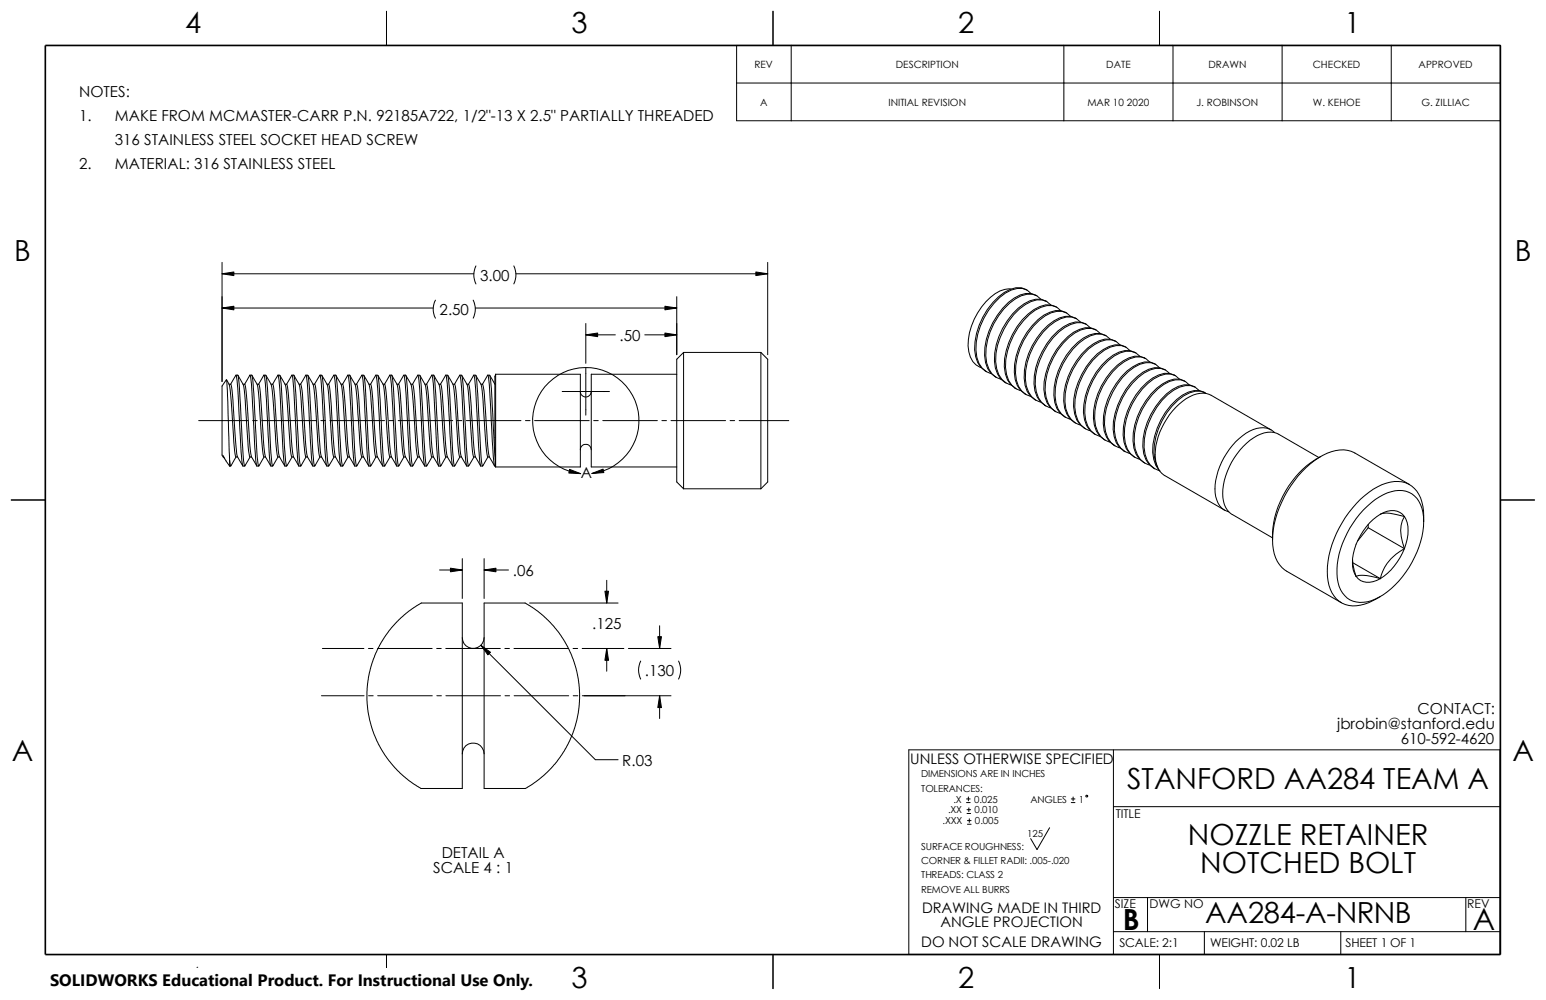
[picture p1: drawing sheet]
<svg xmlns="http://www.w3.org/2000/svg" width="432mm" height="279mm" viewBox="0 0 432 279" stroke-linecap="round" stroke-linejoin="round" font-family="sans-serif">
<g fill="none" stroke="#000" stroke-width=".28">
<path d="M107.9 3.1v9.6M205.7 12.7h213.4v21h-213.4zM215.9 3.1v9.6M221 12.7v21M297.1 12.7v21M323.8 3.1v9.6M327.6 12.7v21M358.1 12.7v21M388.6 12.7v21M205.7 23.2h213.4M62 73.3v33.3M62 76.5h70.3"/>
<path d="M132.9 74.3a5.6 5.6 0 0 0 0 5M143.5 74.3a5.6 5.6 0 0 1 0 5M144.1 76.5h70.3M214.4 73.3v25.8M62 86.1h59M121.6 83.9a5.3 5.3 0 0 0 0 5M132.2 83.9a5.6 5.6 0 0 1 0 5M132.8 86.1h56.2M163.6 90.4v11.1M163.6 93.6h8.3M180.1 93.6h8.9M189 82.9v16.2"/>
<path d="M190.9 98.5v38.1M190.9 98.5l-1.9 1.9v34.3l1.9 1.9M190.9 98.5h21.6M212.5 98.5l1.9 1.9v34.3l-1.9 1.9M212.5 98.5v38.1M282.4 80.8a7 7 0 0 0-5.8 2.3 17.9 17.9 0 0 0-6 15.2 5.2 5.2 0 0 0 3.4 4.4M286.9 81.1a4.5 4.5 0 0 0-4.7-.2 19 19 0 0 0-10 16.8 6.8 6.8 0 0 0 3 5.9M288 82a4.2 4.2 0 0 0-5.5-1 19 19 0 0 0-9.9 16.8 6.5 6.5 0 0 0 4 6.5l.3 .1M289.6 82.6a4.8 4.8 0 0 0-4.7-.2 18.5 18.5 0 0 0-9.4 12.3 12.5 12.5 0 0 0 .3 8.3 5.5 5.5 0 0 0 2.5 2.5M290.7 83.6a4.2 4.2 0 0 0-5.5-1 18.2 18.2 0 0 0-9.4 12.3 11.2 11.2 0 0 0 1.3 9.6l1.2 1 1.3 .5M292 84.1a5.8 5.8 0 0 0-6 .8 19.7 19.7 0 0 0-8.3 15.9 7.1 7.1 0 0 0 3 6l.4 .3M292.1 84l.3 .2"/>
<path d="M293.5 85.2a4.4 4.4 0 0 0-5.5-1 18.2 18.2 0 0 0-9.4 12.3 11 11 0 0 0 1.3 9.5l1.2 1 1.3 .5M295.1 85.9a4.8 4.8 0 0 0-4.7-.3 19 19 0 0 0-9.9 16.8 6.8 6.8 0 0 0 3 6l.3 .2M296.2 86.8a4.1 4.1 0 0 0-5.4-.9 17.8 17.8 0 0 0-8.7 10 13.7 13.7 0 0 0-.4 10.4 4.8 4.8 0 0 0 3.5 2.8M297.9 87.5a4.5 4.5 0 0 0-4.7-.3 17.8 17.8 0 0 0-8.7 10.1 14.3 14.3 0 0 0-.4 10.4 5.5 5.5 0 0 0 2.5 2.5M299 88.4a4.2 4.2 0 0 0-5.5-1 18.2 18.2 0 0 0-9.4 12.3 12.6 12.6 0 0 0 .4 8.2 4.8 4.8 0 0 0 3.4 2.8M300.7 89a4.9 4.9 0 0 0-4.7-.2 18.2 18.2 0 0 0-9.4 12.3 12.6 12.6 0 0 0 .3 8.2 5.5 5.5 0 0 0 2.4 2.5M301.8 90a4.2 4.2 0 0 0-5.5-1 18.2 18.2 0 0 0-9.4 12.3 11.1 11.1 0 0 0 1.2 9.5l1.2 1 1.4 .5M303.4 90.6a4.9 4.9 0 0 0-4.7-.2 18.2 18.2 0 0 0-9.4 12.3 11 11 0 0 0 1.3 9.5l1.5 1.2M304.5 91.6a4.2 4.2 0 0 0-5.4-1 17.4 17.4 0 0 0-8.7 10.1 13.7 13.7 0 0 0-.4 10.4 4.8 4.8 0 0 0 3.5 2.8M306.2 92.2a4.5 4.5 0 0 0-4.7-.2 17.8 17.8 0 0 0-8.7 10.1 13.7 13.7 0 0 0-.4 10.4 5.5 5.5 0 0 0 2.5 2.5M307.3 93.2a3.7 3.7 0 0 0-3.9-1.4 14.5 14.5 0 0 0-9.2 8.2 15.1 15.1 0 0 0-1.4 12.7 4.8 4.8 0 0 0 3.4 2.8M308.9 93.8a4.8 4.8 0 0 0-4.7-.2 18.8 18.8 0 0 0-9.6 18.8 5.8 5.8 0 0 0 3 4.2"/>
<path d="M310 94.8a4.2 4.2 0 0 0-5.4-1 18.2 18.2 0 0 0-9.4 12.3 12.4 12.4 0 0 0 .3 8.2 5.1 5.1 0 0 0 3.5 2.8M311.7 95.4a4.9 4.9 0 0 0-4.7-.2 18.2 18.2 0 0 0-9.4 12.3 11.1 11.1 0 0 0 1.2 9.5l1.6 1.2M312.8 96.4a4.2 4.2 0 0 0-5.5-1 18.2 18.2 0 0 0-9.4 12.3 11 11 0 0 0 1.3 9.5l1.2 1 1.3 .5M314.5 97a4.6 4.6 0 0 0-4.7-.2 18.2 18.2 0 0 0-9.4 12.3 11 11 0 0 0 1.2 9.5l1.6 1.2M315.6 98a3.7 3.7 0 0 0-3.9-1.4 14.5 14.5 0 0 0-9.2 8.2 14.7 14.7 0 0 0-1.4 12.7 4.8 4.8 0 0 0 3.4 2.8M317.2 98.6a4.8 4.8 0 0 0-4.7-.2 19 19 0 0 0-9.9 16.8 6.9 6.9 0 0 0 3 6l.3 .2M318.3 99.6a4.2 4.2 0 0 0-5.4-1 18.8 18.8 0 0 0-9.7 18.8 5.6 5.6 0 0 0 4.1 4.5M55.5 117.5h13.8M63.2 106.1l-1.2 1.8v19.3l.4 .5M63.2 106.1l.8 1.3M63.2 106.2l.4 6 .5 16.5M64 107.4h.4"/>
<path d="M64 107.5l.4 2.9 .5 7.1a49.9 49.9 0 0 0 1 10.2M64.4 107.4a91.5 91.5 0 0 1 1.3 14.1l.3 4.4a4.5 4.5 0 0 0 1.1 3l.7 1.3M64.4 107.4l1.5-2.6 .5 3.8 .7 12.9a45.5 45.5 0 0 0 .8 8.7h.5M65.9 104.8h.5a153.9 153.9 0 0 1 1.2 18.5l.4 5.4 .2 1.3 .2 .1M66.5 104.9l1.4 2.5h.5M67.9 107.5a97.5 97.5 0 0 1 1.2 14l.3 4.5 .4 1.7M68.3 107.4l1.5-2.6a153.9 153.9 0 0 1 1.3 18.5l.5 6.3 .2 .6h.5M68.4 107.4a200.1 200.1 0 0 1 1.5 18.5 4.9 4.9 0 0 0 1.1 3l.7 1.3M69.8 104.8h.5l.3 1.4 .9 15.3a39.7 39.7 0 0 0 .8 8.7v-.1M70.4 104.9l1.4 2.5M70.6 117.5h1.2M71.8 107.4h.5a110.9 110.9 0 0 1 1.2 14.1l.3 4.4a4.9 4.9 0 0 0 1.1 3l.7 1.3"/>
<path d="M71.8 107.5l.5 2.9 .4 7.1a61.7 61.7 0 0 0 1 10.2M72.2 107.4l1.5-2.6a191.2 191.2 0 0 1 1.4 20.2l.4 4.6 .2 .6h.5M73.1 117.5h15.2M73.7 104.8h.5M75.7 107.4h.5M75.7 107.4l-1.4-2.5 .4 3.7 .9 17.8 .3 3.1 .3 .7v-.1M75.7 107.5l.5 2.9 .5 7.1a49.9 49.9 0 0 0 .9 10.2M76.2 107.4l1.4-2.6 .5 3.8 .7 12.9a45.5 45.5 0 0 0 .8 8.7h.5M76.2 107.4a91.5 91.5 0 0 1 1.2 14.1l.3 4.4a4.9 4.9 0 0 0 1.1 3l.7 1.3M77.6 104.8h.5M79.6 107.5a52.9 52.9 0 0 1 1 10 49.9 49.9 0 0 0 .9 10.2M80.1 107.4h-.5l-1.5-2.5 .4 2.4 1.2 20.4 .3 2.3 .1 .2v-.1"/>
<path d="M80.1 107.4l1.4-2.6 .5 3.8 .7 12.9a45.5 45.5 0 0 0 .8 8.7h.5M80.1 107.4a97 97 0 0 1 1.2 14.1l.4 4.4a4.9 4.9 0 0 0 1 3l.7 1.3M81.5 104.8h.5l.3 1.4 .9 15.3a39.7 39.7 0 0 0 .8 8.7l.1-.1M82.1 104.9l1.5 2.5M83.5 107.4h.5a119.6 119.6 0 0 1 1.3 15.7l.3 2.8a4.9 4.9 0 0 0 1 3l.7 1.3M83.6 107.5l.4 2.9 .5 7.1a61.7 61.7 0 0 0 .9 10.2h.5M83.9 107.4l1.5-2.6a153.9 153.9 0 0 1 1.3 18.5l.5 6.3 .2 .6h.5M85.4 104.8h.5M87.4 107.4h.5a91.5 91.5 0 0 1 1.2 14.1l.4 4.4a4.9 4.9 0 0 0 1 3l.8 1.3M87.5 107.4l-1.5-2.5 .4 3.7 1 17.8 .3 3.1 .2 .7 .1-.1M87.5 107.5l.4 2.9 .5 7.1a49.9 49.9 0 0 0 1 10.2M87.8 107.4l1.6-2.6 .6 5.3 .6 11.4a45.5 45.5 0 0 0 .7 8.7h.5"/>
<path d="M89.4 104.8h.4M89.6 117.5h1.3M91.4 107.5a52.9 52.9 0 0 1 .9 10 49.9 49.9 0 0 0 1 10.2M91.8 107.4h-.4l-1.5-2.5 .4 2.4 1.1 20.4 .3 2.3 .1 .2 .1-.1M91.8 107.4l1.5-2.6 .5 3.8 .6 12.9a45.5 45.5 0 0 0 .8 8.7h.5M91.8 107.4a91.5 91.5 0 0 1 1.2 14.1l.4 4.4a4.5 4.5 0 0 0 1 3l.8 1.3M92.2 117.5h15.2M93.3 104.8l.6 .2 .2 2.3 .8 14.2a42.3 42.3 0 0 0 .8 8.7l.1-.1M93.8 104.9l1.5 2.5M95.2 107.4h.5a200.1 200.1 0 0 1 1.6 18.5 4.9 4.9 0 0 0 1 3l.8 1.3M95.3 107.5l.4 2.9 .5 7.1a61.7 61.7 0 0 0 1 10.2h.4M95.7 107.4l1.5-2.6a153.9 153.9 0 0 1 1.2 18.5l.5 6.3 .2 .6h.5"/>
<path d="M97.2 104.8h.5l.3 1.4 .8 15.3a39.7 39.7 0 0 0 .8 8.7l.1-.1M97.7 104.9l1.5 2.5M99.1 107.4h.5a91.5 91.5 0 0 1 1.2 14.1l.4 4.4a4.9 4.9 0 0 0 1 3l.8 1.3M99.2 107.5l.4 2.9 .5 7.1a49.9 49.9 0 0 0 1 10.2M99.6 107.4l1.5-2.6 .6 5.3 .6 11.4a36.6 36.6 0 0 0 .7 8.7h.5M101.1 104.8h.5M103.1 107.5a52.9 52.9 0 0 1 .9 10 49.9 49.9 0 0 0 1 10.2M103.5 107.4h-.4l-1.5-2.5a173.9 173.9 0 0 1 1.2 18.4l.4 5.4 .3 1.5 .1-.1M103.5 107.4l1.5-2.6 .5 3.8 .7 12.9a45.5 45.5 0 0 0 .7 8.7h.5M103.5 107.4a91.5 91.5 0 0 1 1.2 14.1l.4 4.4a4.5 4.5 0 0 0 1 3l.8 1.3M105 104.8h.5M107 107.4h.4a200.1 200.1 0 0 1 1.6 18.5 4.9 4.9 0 0 0 1.1 3l.7 1.3"/>
<path d="M107 107.4l-1.5-2.5 .7 6.8 .4 9.8a42.3 42.3 0 0 0 .8 8.7l.1-.1M107 107.5l.4 2.9 .5 7.1a61.7 61.7 0 0 0 1 10.2h.4M107.4 107.4l1.5-2.6a153.9 153.9 0 0 1 1.3 18.5l.5 6.3 .1 .6h.5M108.7 117.5h1.2M108.9 104.8h.5l.3 1.4 .9 15.3a39.7 39.7 0 0 0 .7 8.7l.1-.1M109.4 104.9l1.5 2.5h.4a110.9 110.9 0 0 1 1.3 14.1l.3 4.4a4.9 4.9 0 0 0 1.1 3l.7 1.3M110.9 107.5l.4 2.9 .5 7.1a53 53 0 0 0 1 10.2M111.2 117.5h15.2M111.3 107.4l1.5-2.6 .6 5.3 .6 11.4a38.7 38.7 0 0 0 .8 8.7h.4M112.8 104.8h.5l.3 1.4 1 18.8 .3 3.7 .3 1.5 .1-.1M113.3 104.9l1.5 2.5h.4M114.8 107.5l.4 2.9 .5 7.1a49.9 49.9 0 0 0 1 10.2"/>
<path d="M115.2 107.4l1.5-2.6 .5 3.8 .7 12.9a45.5 45.5 0 0 0 .8 8.7h.5M115.2 107.4a91.5 91.5 0 0 1 1.3 14.1l.3 4.4a4.5 4.5 0 0 0 1.1 3l.7 1.3M116.7 104.8h.5M118.7 107.5a97.5 97.5 0 0 1 1.2 14l.6 6 .6 .2M119.1 107.4l1.5-2.6a153.9 153.9 0 0 1 1.3 18.5l.5 6.3 .2 .6h.5M120.6 104.8h.5l.3 1.4 .9 15.3a39.7 39.7 0 0 0 .8 8.7v-.1M121.2 104.9l1.4 2.5h.5M122.6 107.5l.5 2.9 .4 7.1a61.7 61.7 0 0 0 1 10.2h.5M123 107.4l1.5-2.6a191.2 191.2 0 0 1 1.4 20.2l.4 4.6 .2 .6h.5M123.1 107.4a110.9 110.9 0 0 1 1.2 14.1l.3 4.4a4.9 4.9 0 0 0 1.1 3l.7 1.3M124.5 104.8h.5M126.5 107.5l.5 2.9 .5 7.1a49.9 49.9 0 0 0 .9 10.2"/>
<path d="M127 107.4h-.5l-1.4-2.5 .4 3.7 .9 17.8 .3 3.1 .3 .7v-.1M127 107.4l1.4-2.6 .5 3.8 .7 12.9a45.5 45.5 0 0 0 .8 8.7h.5M127 107.4a91.5 91.5 0 0 1 1.2 14.1l.3 4.4a4.9 4.9 0 0 0 1.1 3l.7 1.3M127.7 117.5h1.3M128.4 104.8h.5M130.3 117.5h15.2M130.4 107.5a52.9 52.9 0 0 1 1 10 49.9 49.9 0 0 0 .9 10.2h.5M130.9 107.4h-.5l-1.5-2.5 .4 2.4 1.2 20.4 .3 2.3 .1 .2v-.1M130.9 107.4l1.4-2.6 .5 3.8 .7 12.9a45.5 45.5 0 0 0 .8 8.7h.5M130.9 107.4a97 97 0 0 1 1.2 14.1l.4 4.4a4.9 4.9 0 0 0 1 3l.7 1.3M132.3 104.8h.5M134.4 107.5l.4 2.9 .5 7.1a61.7 61.7 0 0 0 .9 10.2h.5"/>
<path d="M134.7 107.4l1.5-2.6a153.9 153.9 0 0 1 1.3 18.5l.5 6.3 .1 .5 .2 .1M134.8 107.4h-.4l-1.5-2.5 .5 5.2 .6 11.4a39.7 39.7 0 0 0 .8 8.7l.1-.1M134.8 107.4a119.6 119.6 0 0 1 1.3 15.7l.3 2.8a4.9 4.9 0 0 0 1 3l.7 1.3M136.2 104.8h.5M138.2 107.4l-1.4-2.5 .4 3.7 1.1 19.8M138.4 104.6l-.2 .6 .1 23.2M138.4 104.6v25.9M138.4 104.6h23.7v25.9h-23.7M146.8 117.5h1.2M149.3 117.5h15.2M157 109.4h13.2M162.1 109.4a1.52 1.52 0 0 0 1.5 1.5 1.52 1.52 0 0 0 1.5-1.5"/>
<path d="M163.6 102.8v13.2M165.8 117.5h1.3M168.4 117.5h15.2M184.9 117.5h1.2M187.4 117.5h15.2M189 104.6h-23.9v25.9h23.9M203.9 117.5h1.3M206.5 117.5h13.8M275.2 103.7l.3 .1M320 100.2a4.8 4.8 0 0 0-4.7-.2 18.2 18.2 0 0 0-9.4 12.3 12.4 12.4 0 0 0 .3 8.2 5.5 5.5 0 0 0 2.5 2.5M321.1 101.1a4.2 4.2 0 0 0-5.5-.9 18.2 18.2 0 0 0-9.4 12.3 11.2 11.2 0 0 0 1.3 9.5l1.2 1 1.3 .5M322.4 101.6a5.7 5.7 0 0 0-6 .8 19.7 19.7 0 0 0-8.3 16 6.3 6.3 0 0 0 3.3 6.2"/>
<path d="M322.5 101.6l.3 .2M323.8 102.7a4.2 4.2 0 0 0-5.4-.9 17.4 17.4 0 0 0-8.6 10 13.7 13.7 0 0 0-.4 10.5 4.9 4.9 0 0 0 3.4 2.8M325.5 103.4a4.8 4.8 0 0 0-4.7-.2 19 19 0 0 0-9.9 16.8 6.9 6.9 0 0 0 3 6M326.6 104.4a4.1 4.1 0 0 0-5.4-1 19 19 0 0 0-10 16.8 6.6 6.6 0 0 0 4.1 6.4l.3 .1M328.3 105a4.8 4.8 0 0 0-4.7-.2 18.8 18.8 0 0 0-9.7 18.8 5.8 5.8 0 0 0 3.1 4.2M329.4 105.9a4.2 4.2 0 0 0-5.5-.9 18.2 18.2 0 0 0-9.4 12.3 12.5 12.5 0 0 0 .4 8.2 4.8 4.8 0 0 0 3.4 2.8M331 106.6a4.5 4.5 0 0 0-4.7-.2 18.2 18.2 0 0 0-9.4 12.3 12.5 12.5 0 0 0 .4 8.2 5.5 5.5 0 0 0 2.4 2.5M332.1 107.5a4.2 4.2 0 0 0-5.4-.9 18.5 18.5 0 0 0-9.4 12.3 11.2 11.2 0 0 0 1.2 9.5l1.2 1 1.4 .5M333.8 108.2a4.9 4.9 0 0 0-4.7-.3 18.5 18.5 0 0 0-9.4 12.4 11 11 0 0 0 1.3 9.5l1.5 1.2M334.9 109.1a4.2 4.2 0 0 0-5.4-.9 17.4 17.4 0 0 0-8.7 10 13.7 13.7 0 0 0-.4 10.5 5.1 5.1 0 0 0 3.4 2.8M336.6 109.8a4.8 4.8 0 0 0-4.7-.2 19 19 0 0 0-10 16.8 7.1 7.1 0 0 0 2.1 5.2M336.8 109.9a4.3 4.3 0 0 0-4.6-.1 19 19 0 0 0-9.9 16.8l.3 2 .8 2"/>
<path d="M3.1 139.7h9.6M62.4 127.4l.7 1.3M62.4 127.4v.3M62.4 127.4l.3 .8M62.4 127.7h.1M63.1 128.7l1 1.5M64.1 128.7l.3 1.5 .1-.1M64.1 128.7v1.5M64.1 130.2h.3M65.9 127.7l-1.4 2.4M65.9 127.7h.5M69.8 127.7h.5"/>
<path d="M69.8 127.7l-1.4 2.4M73.7 127.7h.5M73.7 127.7l-1.4 2.4M77.6 127.7l-1.4 2.4M77.6 127.7h.5M81.5 127.7h.5M81.6 127.7l-1.5 2.4M85.5 127.7l-1.4 2.4M89.4 127.7l-1.4 2.4M89.4 127.7h.4M93.3 127.7h.4M93.3 127.7l-1.4 2.4"/>
<path d="M97.2 127.7l-1.4 2.4M101.1 127.7l-1.4 2.4M101.1 127.7h.5M105 127.7l-1.4 2.4M105 127.7h.5M108.9 127.7l-1.4 2.4M112.8 127.7l-1.4 2.4M112.8 127.7h.4M116.7 127.7l-1.4 2.4M116.7 127.7h.5M119.2 130.1v.1a82.6 82.6 0 0 1-1-12.7l-.6-10.2-.3-2.4 1.4 2.5h.5a200.1 200.1 0 0 1 1.5 18.5 4.9 4.9 0 0 0 1.1 3l.7 1.3M120.6 127.7l-1.4 2.4"/>
<path d="M124.5 127.7l-1.4 2.4M128.4 127.7l-1.4 2.4M128.4 127.7h.5M132.4 127.7l-1.5 2.4M136.3 127.7l-1.4 2.4M138.3 128.4v1.8M138.3 130.2l.1 .3M162.1 125.6a1.52 1.52 0 0 1 1.5-1.5 1.52 1.52 0 0 1 1.5 1.5M165.3 132.3a14.8 14.8 0 0 0 10.7-22.8 14.8 14.8 0 0 0-25.1 .3 14.8 14.8 0 0 0 11.3 22.5M190.9 136.6h21.6M313.9 126l.3 .2M355 120.1l-16.7-9.7a6.9 6.9 0 0 0-7 1 20.6 20.6 0 0 0-8.7 15.6 6.3 6.3 0 0 0 2.7 5.9l16.8 9.6"/>
<path d="M356 120.9a5.2 5.2 0 0 0-6-.9 19.5 19.5 0 0 0-10.6 17.7 5.4 5.4 0 0 0 3.8 5.3M368.4 127.8l-11.3-6.5a6.7 6.7 0 0 0-6.9 1 19.9 19.9 0 0 0-8.7 16.7 5.9 5.9 0 0 0 2.7 4.8l11.2 6.5M368.9 127.6a26.5 26.5 0 0 0-13.5 23.3M393.7 135.4l-15.3-8.8a8.4 8.4 0 0 0-7.7 0 28.4 28.4 0 0 0-14.4 18.3 17.1 17.1 0 0 0 .4 11.9 7.3 7.3 0 0 0 2.7 2.8l15.2 8.8M419.1 139.7h9.5M122.8 159.3h6.3M129.1 156.1v11.1M135.2 156.1v11.1M135.2 159.3h6.8M377.8 156.5l.1 1.1 .9 3.4M377.8 157.2l7.7 4.5M380.8 142.5a15.8 15.8 0 0 1 9.9-5.5 6.6 6.6 0 0 1 6.7 6.2 24.2 24.2 0 0 1-5.6 17.9 17 17 0 0 1-11 7.2 6.3 6.3 0 0 1-7.1-5.6 22.5 22.5 0 0 1 4.2-16.5z"/>
<path d="M382.1 146.5v.9M382.1 147.4l-2.9 3.8M382.1 147.4l10.2 5.9M385.5 143.7a17.1 17.1 0 0 0-7.7 14.6l.2 1 .8 1.7M385.5 143.7a4.8 4.8 0 0 1 6.8 .6M385.5 143.7l.4-.2a12.7 12.7 0 0 1 6.4 .8M392.3 153.3a17.8 17.8 0 0 1-6.8 8.4M392.3 144.3a10.2 10.2 0 0 1 0 9M392.3 144.3a8.5 8.5 0 0 0-.5 7.3l.5 1.7M392.3 153.3a12.4 12.4 0 0 0-6.8 8.4M397.6 145.7a12 12 0 0 0-2.5-9.2 7.3 7.3 0 0 0-7.9-1.5 24.8 24.8 0 0 0-13.2 12.5 23.5 23.5 0 0 0-2.8 16 7.2 7.2 0 0 0 10 5.3l4.3-2.1M111 173.6l3-2.7 3.7-2.4h11.4v51.8h-11.5l-1.1-.6-4-3-3.2-3.3-2.7-3.9-2.3-4.8-1-3.3-.8-4.9v-4.2l.7-4.5 1-3.4 1.8-4.1 2.5-3.9z"/>
<path d="M129.1 178.1a3 3 0 0 0 3.1 3.1 3 3 0 0 0 3-3.1M135.2 168.5h11.4l3.3 2.1 3.9 3.4 2.9 3.6 2.7 4.9 1.7 5 .7 5.2-.1 5-1 4.9-1.6 4.3-2.2 4-3 3.8-3.2 2.9-3.9 2.7h-11.6zM147.9 168.5h24.7M169.5 162.1v6.4M184.2 174.8v6.4M378.8 161a4.9 4.9 0 0 0 6.7 .7M378.8 161a9 9 0 0 1 5.5 .3l1.2 .4M89.8 194.4h11.9M90 181.2h11.6M102.9 181.2h1.3M103 194.4h1.2M105.5 181.2h15.2"/>
<path d="M105.5 194.4h15.2M122 181.2h1.2M122 194.4h1.3M124.5 181.2h15.2M124.5 194.4h15.3M134.3 180.3l32 32h6.3M141 181.2h1.3M141.1 194.4h1.2M143.6 181.2h15.2M143.6 194.4h15.2M160.1 181.2h1.2M160.1 194.4h1.3"/>
<path d="M162.6 181.2h11.6M162.6 194.4h24.8M169.5 181.2v6.3M175.5 181.2h11.9M178.9 184.7a5.6 5.6 0 0 0 0 5M184.2 194.4v6.3M189.5 184.7a5.6 5.6 0 0 1 0 5M129.1 210.7a3 3 0 0 1 3.1-3.1 3 3 0 0 1 3 3.1M253.8 209.5h165.1v57.2h-165.1zM311 209.5v57.2M270 224.2h1M270 223.2h1"/>
<path d="M270.1 227.3h1M270.1 226.2h1M270.2 230.3h1M270.2 229.3h1M270.5 222.7v1M270.6 225.7v1M270.7 228.8v1M293.2 231.3l-3.6 6.1-1.7-3.1M299.2 224.2h1M299.2 223.2h1M299.7 222.7v1M311 225.4h107.9"/>
<path d="M311 250.8h107.9M320.5 250.8v9.5M409.4 250.8v9.5M107.9 266.7v9.5M215.9 266.7v9.5M311 260.3h107.9M323.8 266.7v9.5M336.4 260.3v6.4M374.5 260.3v6.4"/>
<circle cx="303.5" cy="222.4" r=".25"/>
</g>
<path d="M12.7 12.7h406.4v254h-406.4z" fill="none" stroke="#000" stroke-width=".47"/>
<g fill="#000" stroke="#000" stroke-width=".28">
<path d="M62 76.5l3.3-.5v1zM211.1 76l3.3 .5-3.3 .5zM62 86.1l3.3-.5v1zM163.6 93.6l3.3-.6v1.1zM185.7 85.6l3.3 .5-3.3 .5zM185.7 93l3.3 .6-3.3 .5zM159.1 131.1l3.1 1.2-3.3-.1zM165.3 132.3l3.1-1.2 .3 .9zM125.8 158.7l3.3 .6-3.3 .5zM135.2 159.3l3.3-.6v1.1zM169 165.2h1l-.5 3.3zM134.3 180.3l2.7 1.9-.7 .8z"/>
<path d="M169.5 181.2l.5 3.3h-1zM183.7 177.9h1l-.5 3.3zM184.2 194.4l.5 3.3h-1z"/>
</g>
<path d="M14 270.6h135.1v8.8h-135.1z" fill="#fff"/>
<text font-size="8.5" x="411.4" y="259.8">A</text>
<g font-size="8.1">
<text x="51.7" y="9.3">4</text>
<text x="159.6" y="9.3">3</text>
<text x="267.6" y="9.3">2</text>
<text x="375.5" y="9.3">1</text>
<text x="4" y="72.8">B</text>
<text x="423.1" y="72.8">B</text>
<text x="3.3" y="212.5">A</text>
<text x="422.4" y="212.5">A</text>
<text x="314.8" y="220.3">STANFORD AA284 TEAM A</text>
<text x="331.8" y="236.1">NOZZLE RETAINER</text>
<text x="335.2" y="244">NOTCHED BOLT</text>
<text x="336.6" y="257.8">AA284-A-NRNB</text>
<text x="313.6" y="260">B</text>
<text x="51.7" y="276">4</text>
<text x="159.6" y="276">3</text>
<text x="267.6" y="276">2</text>
<text x="375.5" y="276">1</text>
</g>
<text font-size="4.6" x="14" y="275.6">SOLIDWORKS Educational Product. For Instructional Use Only.</text>
<g font-size="4.2">
<text x="22.1" y="27">NOTES:</text>
<text x="22.1" y="33.7">1.</text>
<text x="32.1" y="33.7">MAKE FROM MCMASTER-CARR P.N. 92185A722, 1/2&quot;-13 X 2.5&quot; PARTIALLY THREADED</text>
<text x="32.1" y="40.4">316 STAINLESS STEEL SOCKET HEAD SCREW</text>
<text x="22.1" y="47.2">2.</text>
<text x="32.1" y="47.2">MATERIAL: 316 STAINLESS STEEL</text>
<text x="134.1" y="78.5">3.00</text>
<text x="122.8" y="88.1">2.50</text>
<text x="173" y="95.2">.50</text>
<text x="162.2" y="133.6">A</text>
<text x="143.2" y="160.9">.06</text>
<text x="165.4" y="175.8">.125</text>
<text x="180.1" y="188.9">.130</text>
<text x="373.5" y="203.7">jbrobin@stanford.edu</text>
<text x="395.9" y="199.5">CONTACT:</text>
<text x="391.2" y="207.9">610-592-4620</text>
<text x="173.8" y="214">R.03</text>
<text x="123.4" y="239.8">DETAIL A</text>
<text x="121" y="244">SCALE 4 : 1</text>
</g>
<g font-size="4.1">
<text x="254.2" y="213.4">UNLESS OTHERWISE SPECIFIED</text>
<text x="257.5" y="255">DRAWING MADE IN THIRD</text>
<text x="262.6" y="259">ANGLE PROJECTION</text>
<text x="257.3" y="264.7">DO NOT SCALE DRAWING</text>
</g>
<g font-size="3.4">
<text x="311.6" y="228.6">TITLE</text>
<text x="311.4" y="253.8">SIZE</text>
<text x="321" y="253.8">DWG NO</text>
<text x="409.8" y="253.8">REV</text>
<text x="312.6" y="264.6">SCALE: 2:1</text>
<text x="338" y="264.6">WEIGHT: 0.02 LB</text>
<text x="375.8" y="264.6">SHEET 1 OF 1</text>
</g>
<g font-size="2.8">
<text x="210.7" y="19">REV</text>
<text x="250.2" y="19">DESCRIPTION</text>
<text x="308.9" y="19">DATE</text>
<text x="337.5" y="19">DRAWN</text>
<text x="366.7" y="19">CHECKED</text>
<text x="396.2" y="19">APPROVED</text>
<text x="212.3" y="29.5">A</text>
<text x="248.1" y="29.5">INITIAL REVISION</text>
<text x="303.7" y="29.5">MAR 10 2020</text>
<text x="334.2" y="29.5">J. ROBINSON</text>
<text x="366.7" y="29.5">W. KEHOE</text>
<text x="397" y="29.5">G. ZILLIAC</text>
</g>
<g font-size="2.7">
<text x="257.3" y="217.2">DIMENSIONS ARE IN INCHES</text>
<text x="257.3" y="221.2">TOLERANCES:</text>
<text x="264.8" y="227.3">.XX</text>
<text x="266.3" y="224.3">.X</text>
<text x="272.1" y="224.3">0.025</text>
<text x="272.2" y="227.3">0.010</text>
<text x="287.8" y="224.3">ANGLES</text>
<text x="301.3" y="224.3">1</text>
<text x="263.3" y="230.3">.XXX</text>
<text x="272.3" y="230.3">0.005</text>
<text x="286.9" y="233.8">125</text>
<text x="257.3" y="237.4">SURFACE ROUGHNESS:</text>
<text x="257.3" y="241.4">CORNER &amp; FILLET RADII: .005-.020</text>
<text x="257.3" y="245.4">THREADS: CLASS 2</text>
<text x="257.3" y="249.5">REMOVE ALL BURRS</text>
</g>
</svg>
